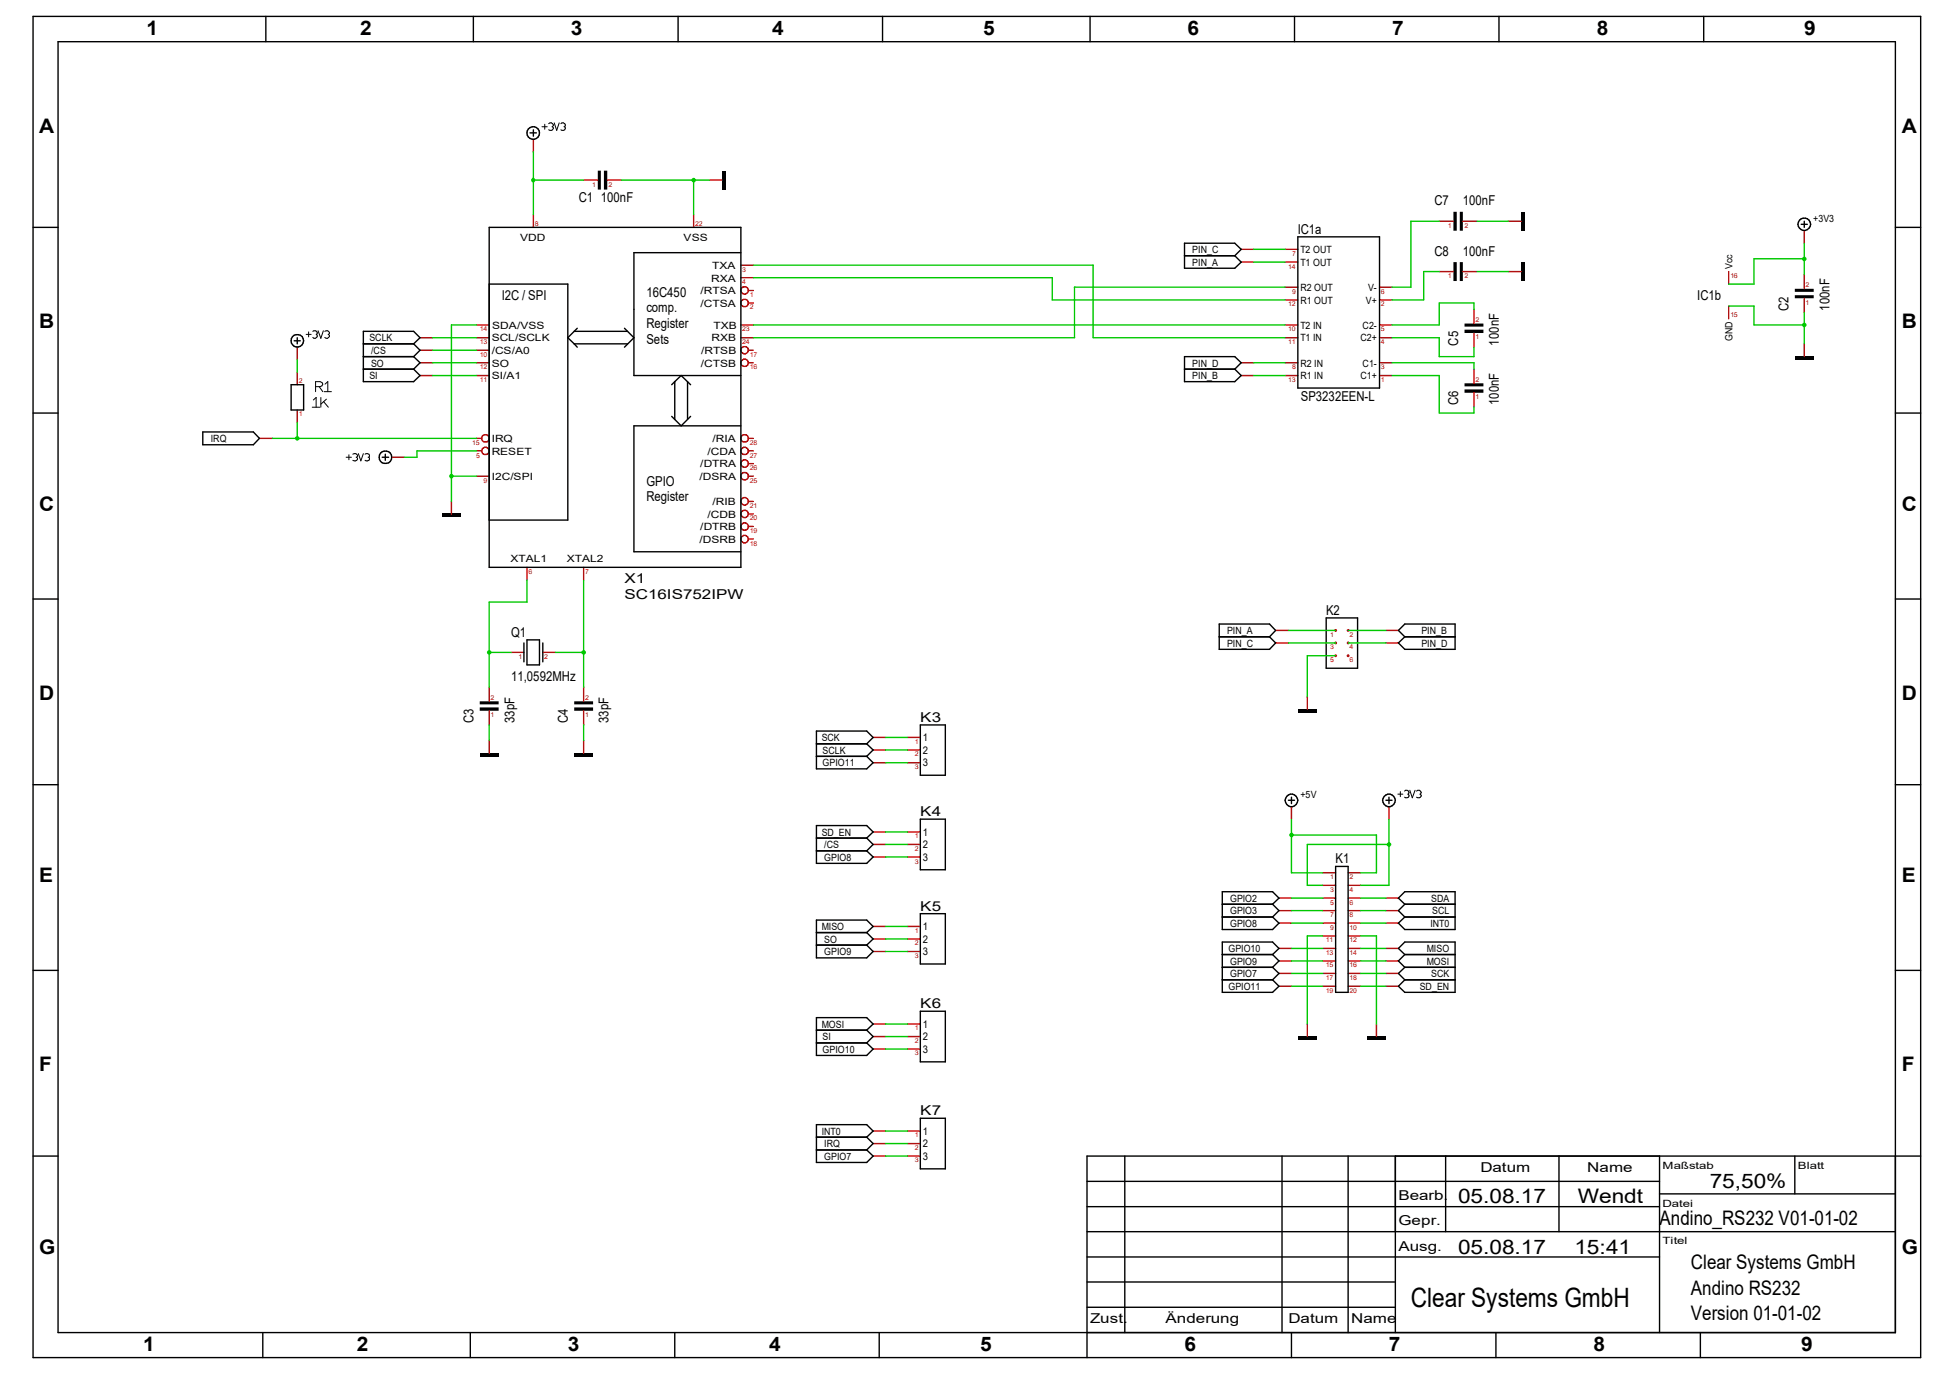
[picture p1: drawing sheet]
<svg xmlns="http://www.w3.org/2000/svg" width="297mm" height="210mm" viewBox="0 0 297 210" stroke-linecap="round" stroke-linejoin="round" font-family="sans-serif">
<g fill="none" stroke="#c80000" stroke-width=".21">
<path d="M133.1 112.3h1.9M133.1 114.2h1.9M133.1 116.2h1.9M138.3 112.3h2M138.3 114.2h2M138.3 116.2h2M133.1 126.7h1.9M133.1 128.6h1.9M133.1 130.5h1.9M138.3 126.7h2M138.3 128.6h2M138.3 130.5h2"/>
<path d="M133.1 156h1.9M133.1 141.1h1.9M133.1 143h1.9M133.1 157.9h1.9M133.1 159.8h1.9M133.1 144.9h1.9M138.3 156h2M138.3 141.1h2M138.3 143h2M138.3 157.9h2M138.3 159.8h2M138.3 144.9h2"/>
<path d="M133.1 172.3h1.9M133.1 174.2h1.9M133.1 176.1h1.9M138.3 172.3h2M138.3 174.2h2M138.3 176.1h2"/>
</g>
<g fill="none" stroke="#000001" stroke-width=".21">
<path d="M124.4 113.3h7.7M124.4 115.2h7.7M132.1 113.3l1-1-1-1h-7.7v5.8h7.7l1-.9-1-1M132.1 113.3l1 .9-1 1M140.3 110.4h3.8v7.7h-3.8zM124.4 127.6h7.7M124.4 129.6h7.7M132.1 127.6l1-.9-1-1h-7.7v5.8h7.7l1-1-1-.9M132.1 127.6l1 1-1 1M140.3 124.8h3.8v7.7h-3.8zM140.3 139.1h3.8v7.7h-3.8zM124.4 156.9h7.7"/>
<path d="M124.4 142h7.7M124.4 143.9h7.7M124.4 158.8h7.7M132.1 142l1-.9-1-1h-7.7v5.8h7.7l1-1-1-1M132.1 156.9l1-.9-1-1h-7.7v5.7h7.7l1-.9-1-1M132.1 142l1 1-1 .9M132.1 156.9l1 1-1 .9M140.3 154h3.8v7.7h-3.8zM124.4 173.2h7.7M124.4 175.1h7.7M132.1 173.2l1-.9-1-1h-7.7v5.7h7.7l1-.9-1-1M132.1 173.2l1 1-1 .9"/>
<path d="M140.3 170.3h3.8v7.7h-3.8z"/>
</g>
<path d="M273.5 44h2.9v.4h-2.9zM273.5 45h2.9v.4h-2.9z" fill-rule="evenodd" fill="#000001"/>
<g fill="none" stroke="#c80000" stroke-width=".21">
<path d="M189.1 38h2M189.1 39.9h2M64 57.2h1.9M64 55.2h1.9M64 51.4h1.9M189.1 57.2h2M189.1 55.2h2M275 41.8v2.2M275 45.4v2.2M39.5 66.8h2M194.4 97.9h1.9M194.4 96h1.9"/>
<path d="M211.2 97.9h1.9M211.2 96h1.9"/>
</g>
<path d="M180.5 37h7.7l.9 1-.9 .9 .9 1-.9 1h-7.7zM180.5 38.9h7.7M55.4 56.2h7.6M55.4 54.3h7.6l1 .9-1 1 1 1-1 .9h-7.6zM55.4 50.5h7.6l1 .9-1 1h-7.6zM180.5 54.3h7.7l.9 .9-.9 1 .9 1-.9 .9h-7.7zM180.5 56.2h7.7M30.9 65.8h7.7l.9 1-.9 .9h-7.7zM185.8 95h7.7l.9 1-.9 1 .9 .9-.9 1h-7.7zM185.8 97h7.7M213.1 96l1-1h7.6v3.9h-7.6l-1-1 1-.9zM214.1 97h7.6" fill="none" stroke="#000001" stroke-width=".21"/>
<path d="M273.5 54.3h2.9v.5h-2.9z" fill-rule="evenodd" fill="#000001"/>
<path d="M275 52.4v1.9" fill="none" stroke="#c80000" stroke-width=".21"/>
<path d="M231.8 39.9h.5v2.9h-.5z" fill-rule="evenodd" fill="#000001"/>
<path d="M229.9 41.4h1.9" fill="none" stroke="#c80000" stroke-width=".21"/>
<path d="M231.8 32.3h.5v2.8h-.5z" fill-rule="evenodd" fill="#000001"/>
<path d="M229.9 33.7h1.9M275 35.1v1.9" fill="none" stroke="#c80000" stroke-width=".21"/>
<g fill="none" stroke="#000001" stroke-width=".21">
<path d="M274.5 34.2h.9M275 33.7v.9"/>
<circle cx="275" cy="34.2" r=".95"/>
</g>
<path d="M222.5 39.9h.4v2.9h-.4zM221.5 39.9h.5v2.9h-.5z" fill-rule="evenodd" fill="#000001"/>
<path d="M219.3 41.4h2.2M222.9 41.4h2.2" fill="none" stroke="#c80000" stroke-width=".21"/>
<path d="M222.5 32.3h.4v2.8h-.4zM221.5 32.3h.5v2.8h-.5z" fill-rule="evenodd" fill="#000001"/>
<path d="M219.3 33.7h2.2M222.9 33.7h2.2" fill="none" stroke="#c80000" stroke-width=".21"/>
<path d="M223.2 49.3h2.9v.4h-2.9zM223.2 50.2h2.9v.5h-2.9z" fill-rule="evenodd" fill="#000001"/>
<path d="M224.6 47.1v2.2M224.6 50.7v2.2" fill="none" stroke="#c80000" stroke-width=".21"/>
<path d="M223.2 58.4h2.9v.4h-2.9zM223.2 59.3h2.9v.5h-2.9z" fill-rule="evenodd" fill="#000001"/>
<g fill="none" stroke="#c80000" stroke-width=".21">
<path d="M195.8 39.9h2M195.8 38h2M195.8 57.2h2M195.8 45.7h2M195.8 51.4h2M195.8 49.5h2M195.8 43.7h2M195.8 55.2h2M210.2 57.2h1.9M210.2 45.7h1.9M210.2 51.4h1.9M210.2 49.5h1.9"/>
<path d="M210.2 43.7h1.9M210.2 55.2h1.9M224.6 56.2v2.2M224.6 59.8v2.2M263.4 41.4v1.9M263.4 46.6v2"/>
</g>
<path d="M197.8 36.1h12.4v23h-12.4z" fill="none" stroke="#000001" stroke-width=".21"/>
<path d="M92 26h.5v2.9h-.5zM91.1 26h.5v2.9h-.5z" fill-rule="evenodd" fill="#000001"/>
<path d="M88.9 27.4h2.2M92.5 27.4h2.2" fill="none" stroke="#c80000" stroke-width=".21"/>
<path d="M110 26h.5v2.9h-.5z" fill-rule="evenodd" fill="#000001"/>
<path d="M81.3 21.2v1.9M108.1 27.4h1.9M45.3 56.7v1.9M64 53.3h1.9M45.3 62.4v1.9M59.7 69.6h1.9" fill="none" stroke="#c80000" stroke-width=".21"/>
<g fill="none" stroke="#000001" stroke-width=".15">
<path d="M82.6 19.3h.8M83 18.9v.8M83.6 18.8a.42 .42 0 0 1 .7 .2l-.1 .3M84.1 19.3h.1M84.2 19.3l.1 .3a.45 .45 0 0 1-.7 .2M84.5 18.7l.3 1.2 .4-1.2M85.5 18.8l.1-.1 .5 .1v.2v.3M85.9 19.3h.2M86.1 19.3v.3a.42 .42 0 0 1-.6 .2M48.1 58.9h.7l.3-.1 .1-.3-.1-.2-.3-.2h-.7v1.5M48.6 58.9l.6 .7M49.4 59.6h1.1"/>
<path d="M49.5 58.5l.5-.4v1.5M47.6 62h1.1M47.8 60.9l.4-.4v1.5M48.9 60.5v1.5M49.3 61.2l.7 .8M49.7 60.8l-.8 .8M52.7 69.6h.9M53.2 69.3v.7M53.8 69.2a.44 .44 0 0 1 .4-.1 .44 .44 0 0 1 .3 .4l-.1 .1M54.3 69.6h.1M54.4 69.6l.1 .2a.42 .42 0 0 1-.3 .4 .42 .42 0 0 1-.4-.1M54.6 69.1l.4 1.1 .4-1.1"/>
<path d="M55.6 69.2a.41 .41 0 0 1 .5-.1 .41 .41 0 0 1 .2 .4l-.1 .1M56.1 69.6h.1M56.2 69.6l.1 .3a.44 .44 0 0 1-.7 .2"/>
</g>
<g fill="none" stroke="#000001" stroke-width=".21">
<path d="M81.3 19.8v.9M80.8 20.2h.9M44.4 58.6h1.9v3.8h-1.9zM55.4 52.4h7.6l1 .9-1 1h-7.6zM58.3 69.6h.9M58.7 69.2v.9"/>
<circle cx="81.3" cy="20.3" r=".96"/>
<circle cx="58.7" cy="69.6" r=".97"/>
</g>
<path d="M67.4 78.3h2.8v.4h-2.8z" fill-rule="evenodd" fill="#000001"/>
<path d="M68.8 76.4v1.9" fill="none" stroke="#c80000" stroke-width=".21"/>
<path d="M87.5 114.7h2.9v.5h-2.9z" fill-rule="evenodd" fill="#000001"/>
<path d="M88.9 112.8v1.9" fill="none" stroke="#c80000" stroke-width=".21"/>
<path d="M73.1 114.7h2.9v.5h-2.9z" fill-rule="evenodd" fill="#000001"/>
<path d="M74.5 112.8v1.9" fill="none" stroke="#c80000" stroke-width=".21"/>
<path d="M87.5 106.8h2.9v.5h-2.9zM87.5 107.7h2.9v.5h-2.9z" fill-rule="evenodd" fill="#000001"/>
<path d="M88.9 104.6v2.2M88.9 108.2v2.2" fill="none" stroke="#c80000" stroke-width=".21"/>
<path d="M73.1 106.8h2.9v.5h-2.9zM73.1 107.7h2.9v.5h-2.9z" fill-rule="evenodd" fill="#000001"/>
<g fill="none" stroke="#c80000" stroke-width=".21">
<path d="M81.3 32.7v1.9M105.7 32.7v1.9M72.6 49.5h1.9M72.6 55.2h1.9M72.6 53.3h1.9M72.6 51.4h1.9M72.6 57.2h1.9M112.9 49.5h1.9M112.9 51.4h1.9M112.9 42.3h1.9M112.9 40.4h1.9M114 44.2h.8"/>
<path d="M114 55.2h.8M114 53.3h.8M114 46.1h.8M72.6 72.5h1.9M72.6 68.7h.8M72.6 66.8h.8M114 72.5h.8M114 70.6h.8M114 68.7h.8M114 66.8h.8M114 78.3h.8M114 76.4h.8"/>
<path d="M77.9 99.4h1.9M80.3 86.4v1.9M82.7 99.4h1.9M88.9 86.4v1.9M114 82.1h.8M114 80.2h.8M74.5 104.6v2.2M74.5 108.2v2.2"/>
<circle cx="113.5" cy="46.1" r=".58"/>
<circle cx="113.5" cy="44.2" r=".56"/>
<circle cx="113.5" cy="55.3" r=".56"/>
<circle cx="113.5" cy="53.3" r=".56"/>
<circle cx="74" cy="68.7" r=".56"/>
<circle cx="74" cy="66.8" r=".58"/>
<circle cx="113.5" cy="66.8" r=".58"/>
<circle cx="113.5" cy="72.5" r=".58"/>
<circle cx="113.5" cy="70.6" r=".56"/>
<circle cx="113.5" cy="78.3" r=".56"/>
<circle cx="113.5" cy="76.3" r=".56"/>
<circle cx="113.5" cy="68.7" r=".56"/>
<circle cx="113.5" cy="80.2" r=".56"/>
<circle cx="113.5" cy="82.1" r=".56"/>
</g>
<g fill="none" stroke="#000001" stroke-width=".21">
<path d="M74.5 34.6h38.4v51.8h-38.4zM112.9 38.5h-16.3v18.7h16.3M74.5 43.3h12v35.9h-12M87.5 52.4l.5 .5M87.5 50.5h8.1M87.5 52.4h8.1M88 50l-1.5 1.4 1 1M95.2 50l1.4 1.4-1.4 1.5M102.8 58.1l1-.9 1.4 1.4M102.8 58.1l-.4 .5M102.8 58.1v5.8M104.8 58.1v5.8"/>
<path d="M102.4 63.4l1.4 1.5 1.4-1.5M112.9 64.9h-16.3v19.1h16.3M79.8 97.9v2.9M80.3 97.5h1.9v3.8h-1.9zM82.7 97.9v2.9"/>
</g>
<path d="M197.8 108h2.9v.5h-2.9z" fill-rule="evenodd" fill="#000001"/>
<g fill="none" stroke="#c80000" stroke-width=".21">
<path d="M45.3 52.9v1.9M199.2 106.1v1.9M194.9 138.7h1.9M194.9 136.8h1.9M211.2 138.7h1.9M211.2 136.8h1.9M194.9 148.3h1.9M194.9 140.6h1.9M194.9 150.2h1.9M194.9 144.4h1.9M194.9 146.3h1.9M211.2 148.3h1.9"/>
<path d="M211.2 140.6h1.9M211.2 150.2h1.9M211.2 144.4h1.9M211.2 146.3h1.9"/>
</g>
<path d="M46.7 50.9h.7M47 50.5v.8M47.7 50.5a.41 .41 0 0 1 .4-.1 .41 .41 0 0 1 .2 .4v.1M48.2 50.9h.1M48.3 50.9v.2v.3l-.3 .1-.3-.1M48.5 50.4l.4 1.1 .4-1.1M49.5 50.5a.44 .44 0 0 1 .4-.1 .44 .44 0 0 1 .3 .4l-.1 .1M50 50.9h.1M50.1 50.9l.1 .2a.43 .43 0 0 1-.3 .4 .43 .43 0 0 1-.4-.1" fill="none" stroke="#000001" stroke-width=".15"/>
<g fill="none" stroke="#000001" stroke-width=".21">
<path d="M44.8 51.9h1M45.3 51.4v1M186.3 139.7h7.6M186.3 137.7h7.6M193.9 137.7l1-.9-1-1h-7.6v5.8h7.6l1-1-1-.9M193.9 137.7l1 1-1 1M214.1 139.7h7.6M214.1 137.7l-1-.9 1-1h7.6v5.8h-7.6l-1-1 1-.9M214.1 137.7h7.6M214.1 137.7l-1 1 1 1M186.3 147.3h7.6M186.3 149.2h7.6"/>
<path d="M186.3 145.4h7.6M193.9 147.3l1 1-1 .9M193.9 145.4l1-1-1-.9h-7.6v7.6h7.6l1-.9-1-1M193.9 145.4l1 .9-1 1M214.1 147.3h7.6M214.1 149.2h7.6M214.1 145.4l-1-1 1-.9h7.6v7.6h-7.6l-1-.9 1-1M214.1 145.4h7.6M214.1 147.3l-1 1 1 .9M214.1 145.4l-1 .9 1 1"/>
<circle cx="45.3" cy="51.9" r=".95"/>
</g>
<path d="M208.3 157.9h2.9v.4h-2.9z" fill-rule="evenodd" fill="#000001"/>
<path d="M209.8 156v1.9" fill="none" stroke="#c80000" stroke-width=".21"/>
<path d="M197.8 157.9h2.9v.4h-2.9z" fill-rule="evenodd" fill="#000001"/>
<g fill="none" stroke="#c80000" stroke-width=".21">
<path d="M196.8 122.9v1.9M201.6 132.9h1.9M201.6 138.7h1.9M201.6 136.8h1.9M201.6 134.8h1.9M205.4 132.9h1.9M205.4 138.7h1.9M205.4 136.8h1.9M205.4 134.8h1.9M211.7 122.9v1.9M199.2 156v1.9M201.6 150.2h1.9"/>
<path d="M201.6 148.3h1.9M201.6 146.3h1.9M201.6 144.4h1.9M201.6 142.5h1.9M201.6 140.6h1.9M205.4 150.2h1.9M205.4 148.3h1.9M205.4 146.3h1.9M205.4 144.4h1.9M205.4 142.5h1.9M205.4 140.6h1.9"/>
</g>
<g fill="none" stroke="#000001" stroke-width=".21">
<path d="M196.3 121.9h1M196.8 121.4v1M203.5 132h1.9v19.1h-1.9zM211.2 121.9h.9M211.7 121.4v1"/>
<circle cx="196.8" cy="121.9" r=".95"/>
<circle cx="211.7" cy="121.9" r=".95"/>
</g>
<path d="M213 120.9h.8M213.4 120.6v.7M214 120.5l.2-.1 .4 .1 .1 .1-.1 .3M214.5 120.9h.1M214.6 120.9l.1 .3a.44 .44 0 0 1-.7 .2M214.8 120.4l.4 1.1 .4-1.1M215.9 120.5a.42 .42 0 0 1 .7 .1l-.1 .3M216.4 120.9h.1M216.5 120.9l.1 .2a.42 .42 0 0 1-.3 .4 .42 .42 0 0 1-.4-.1" fill="none" stroke="#000001" stroke-width=".15"/>
<g fill="#c80000">
<circle cx="203.5" cy="96" r=".22"/>
<circle cx="205.4" cy="99.9" r=".22"/>
<circle cx="203.5" cy="99.9" r=".22"/>
<circle cx="205.4" cy="97.9" r=".22"/>
<circle cx="203.5" cy="97.9" r=".22"/>
<circle cx="205.4" cy="96" r=".22"/>
</g>
<g fill="none" stroke="#000001" stroke-width=".21">
<path d="M5 2.5h287.7v204.3h-287.7zM8.8 6.3h280v196.6h-280zM40.5 2.5v3.8M72.1 2.5v3.8M103.3 2.5v3.8M134.5 2.5v3.8M166.1 2.5v3.8M197.3 2.5v3.8M228.4 2.5v3.8M259.6 2.5v3.8M5 34.6h3.8M288.8 34.6h3.9"/>
<path d="M5 62.9h3.8M288.8 62.9h3.9M5 91.2h3.8M202.1 94.1h4.8v7.7h-4.8zM288.8 91.2h3.9M5 119.5h3.8M288.8 119.5h3.9M5 147.8h3.8M288.8 147.8h3.9M5 176.1h3.8M165.7 179.9h87.2M171.4 176.1v26.8"/>
<path d="M195.4 176.1v26.8M205.4 176.1v26.8M212.6 176.1v26.8M220.3 176.1v11.5M237.6 176.1v11.5M252.9 176.1v26.8M273.5 176.1v5.7M292.7 176.1h-127v30.7M165.7 191.4h87.2M165.7 187.6h123.1M165.7 183.8h87.2M165.7 199.1h46.9"/>
<path d="M165.7 195.2h46.9M252.9 181.8h35.9M40 202.9v3.9M71.7 202.9v3.9M102.8 202.9v3.9M134 202.9v3.9M196.8 202.9v3.9M228 202.9v3.9M259.1 202.9v3.9"/>
</g>
<path d="M65.9 51.4h6.7M65.9 53.3h6.7M65.9 55.2h6.7M65.9 57.2h6.7M45.3 64.3v2.5h-3.8M135 114.2h3.3M135 128.6h3.3M135 143h3.3M135 157.9h3.3M135 174.2h3.3" fill="none" stroke="#00c800" stroke-width=".21"/>
<circle cx="45.3" cy="66.8" r=".35" fill="#00c800"/>
<g fill="none" stroke="#00c800" stroke-width=".21">
<path d="M191.1 38h4.7M191.1 39.9h4.7M219.3 33.7h-4.3v10h-2.9M114.8 40.4h51.8v11h29.2M114.8 42.3h45.6v3.4h35.4M114.8 49.5h81M191.1 55.2h4.7M191.1 57.2h4.7M195.8 43.7h-32.1v7.7h-48.9M212.1 51.4h7.2v2.9h5.3v-1.4M212.1 55.2h12.5v1M212.1 57.2h7.2v5.7h5.3v-.9"/>
<path d="M219.3 41.4h-2.3v4.3h-4.9M224.6 47.1v-1h-5.3v3.4h-7.2M45.3 66.8h27.3M88.9 88.3v11.1M196.3 97.9h7.2M196.3 96h7.2M205.4 97.9h5.8M205.4 96h5.8"/>
</g>
<circle cx="88.9" cy="99.4" r=".35" fill="#00c800"/>
<g fill="none" stroke="#00c800" stroke-width=".21">
<path d="M84.6 99.4h4.3v5.2M135 112.3h3.3M135 116.2h3.3M135 126.7h3.3M135 130.5h3.3M196.8 136.8h4.8M196.8 138.7h4.8M207.3 136.8h3.9M207.3 138.7h3.9M209.8 127.2v5.7h-2.5M135 141.1h3.3M135 156h3.3"/>
<path d="M135 159.8h3.3M135 144.9h3.3M196.8 140.6h4.8M196.8 150.2h4.8M196.8 148.3h4.8M196.8 144.4h4.8M196.8 146.3h4.8M207.3 140.6h3.9M207.3 150.2h3.9M207.3 148.3h3.9M207.3 144.4h3.9M207.3 146.3h3.9"/>
<path d="M135 172.3h3.3M135 176.1h3.3"/>
</g>
<circle cx="196.8" cy="127.2" r=".35" fill="#00c800"/>
<path d="M275 37v4.8M263.4 43.3h3.9M196.8 124.8v8.1h4.8M196.8 127.2h13" fill="none" stroke="#00c800" stroke-width=".21"/>
<circle cx="275" cy="39.4" r=".35" fill="#00c800"/>
<path d="M275 39.4h-7.7v3.9" fill="none" stroke="#00c800" stroke-width=".21"/>
<circle cx="81.2" cy="27.4" r=".34" fill="#00c800"/>
<path d="M81.3 23.1v9.6M81.3 27.4h7.6M45.3 54.8v1.9M72.6 68.7h-9.1v.9h-1.9M199.2 128.6v6.2h2.4" fill="none" stroke="#00c800" stroke-width=".21"/>
<circle cx="211.7" cy="128.6" r=".35" fill="#00c800"/>
<path d="M199.2 128.6h12.5M211.7 124.8v10h-4.4" fill="none" stroke="#00c800" stroke-width=".21"/>
<circle cx="68.8" cy="72.5" r=".35" fill="#00c800"/>
<path d="M72.6 49.5h-3.8v23M263.4 46.6h3.9v2.9" fill="none" stroke="#00c800" stroke-width=".21"/>
<circle cx="275" cy="49.5" r=".35" fill="#00c800"/>
<path d="M225.1 33.7h4.8M225.1 41.4h4.8M267.3 49.5h7.7M275 47.6v4.8M203.5 99.9h-4.3v6.2" fill="none" stroke="#00c800" stroke-width=".21"/>
<circle cx="105.7" cy="27.4" r=".35" fill="#00c800"/>
<path d="M94.7 27.4h13.4M105.7 27.4v5.3M72.6 72.5h-3.8v3.9M80.3 88.3v3.4h-5.8v7.7M74.5 110.4v2.4M88.9 110.4v2.4M201.6 142.5h-2.4v13.5M207.3 142.5h2.5v13.5" fill="none" stroke="#00c800" stroke-width=".21"/>
<circle cx="74.5" cy="99.4" r=".35" fill="#00c800"/>
<path d="M77.9 99.4h-3.4v5.2" fill="none" stroke="#00c800" stroke-width=".21"/>
<text font-size="4.1" fill="#000001" x="215" y="199.1">Clear Systems GmbH</text>
<g font-size="3" fill="#000001">
<text x="22.3" y="5.4">1</text>
<text x="54.9" y="5.4">2</text>
<text x="87" y="5.4">3</text>
<text x="117.7" y="5.4">4</text>
<text x="149.8" y="5.4">5</text>
<text x="181" y="5.4">6</text>
<text x="212.1" y="5.4">7</text>
<text x="243.3" y="5.4">8</text>
<text x="275" y="5.4">9</text>
<text x="6" y="20.2">A</text>
<text x="289.8" y="20.2">A</text>
<text x="6" y="50">B</text>
<text x="289.8" y="50">B</text>
<text x="6" y="77.8">C</text>
<text x="289.8" y="77.8">C</text>
<text x="6" y="106.6">D</text>
<text x="289.8" y="106.6">D</text>
<text x="6" y="134.4">E</text>
<text x="289.8" y="134.4">E</text>
<text x="6" y="163.2">F</text>
<text x="289.8" y="163.2">F</text>
<text x="222.2" y="183.3">05.08.17</text>
<text x="240.5" y="183.3">Wendt</text>
<text x="260.6" y="180.9">75,50%</text>
<text x="6" y="190.9">G</text>
<text x="222.2" y="190.9">05.08.17</text>
<text x="239.9" y="190.9">15:41</text>
<text x="252.9" y="186.6">Andino_RS232 V01-01-02</text>
<text x="289.8" y="190.9">G</text>
<text x="257.7" y="197.2">Andino RS232</text>
<text x="257.7" y="193.3">Clear Systems GmbH</text>
<text x="257.7" y="201">Version 01-01-02</text>
<text x="21.8" y="205.8">1</text>
<text x="54.4" y="205.8">2</text>
<text x="86.5" y="205.8">3</text>
<text x="117.2" y="205.8">4</text>
<text x="149.4" y="205.8">5</text>
<text x="180.5" y="205.8">6</text>
<text x="211.7" y="205.8">7</text>
<text x="242.8" y="205.8">8</text>
<text x="274.5" y="205.8">9</text>
</g>
<g font-size="2.1" fill="#000001">
<text x="88.2" y="30.8">C1</text>
<text x="91.6" y="30.8">100nF</text>
<text x="197.8" y="35.6">IC1a</text>
<text x="218.6" y="31.3">C7</text>
<text x="222.9" y="31.3">100nF</text>
<text x="218.6" y="38.9">C8</text>
<text x="222.9" y="38.9">100nF</text>
<text x="76.5" y="45.7">I2C / SPI</text>
<text x="98.5" y="47.6">comp.</text>
<text x="98.5" y="45.2">16C450</text>
<text x="258.7" y="45.7">IC1b</text>
<text x="272.5" y="47.3" transform="rotate(-90 272.5 47.3)">C2</text>
<text x="278.8" y="47.3" transform="rotate(-90 278.8 47.3)">100nF</text>
<text x="98.5" y="52.4">Sets</text>
<text x="98.5" y="50">Register</text>
<text x="222.2" y="52.6" transform="rotate(-90 222.2 52.6)">C5</text>
<text x="228.4" y="52.6" transform="rotate(-90 228.4 52.6)">100nF</text>
<text x="198.2" y="61">SP3232EEN-L</text>
<text x="222.2" y="61.7" transform="rotate(-90 222.2 61.7)">C6</text>
<text x="228.4" y="61.7" transform="rotate(-90 228.4 61.7)">100nF</text>
<text x="98.5" y="76.4">Register</text>
<text x="98.5" y="74">GPIO</text>
<text x="95.2" y="88.8">X1</text>
<text x="95.2" y="91.2">SC16IS752IPW</text>
<text x="202.1" y="93.6">K2</text>
<text x="77.9" y="97">Q1</text>
<text x="77.9" y="103.7">11,0592MHz</text>
<text x="72.1" y="110.1" transform="rotate(-90 72.1 110.1)">C3</text>
<text x="78.4" y="110.1" transform="rotate(-90 78.4 110.1)">33pF</text>
<text x="86.5" y="110.1" transform="rotate(-90 86.5 110.1)">C4</text>
<text x="92.8" y="110.1" transform="rotate(-90 92.8 110.1)">33pF</text>
<text x="140.2" y="109.9">K3</text>
<text x="140.2" y="124.3">K4</text>
<text x="203.5" y="131.5">K1</text>
<text x="140.2" y="138.7">K5</text>
<text x="140.2" y="153.5">K6</text>
<text x="140.2" y="169.8">K7</text>
<text x="225.6" y="178.5">Datum</text>
<text x="241.9" y="178.5">Name</text>
<text x="213.1" y="182.8">Bearb.</text>
<text x="213.1" y="190.5">Ausg.</text>
<text x="213.1" y="186.6">Gepr.</text>
<text x="166.1" y="201.5">Zust.</text>
<text x="177.6" y="201.5">Änderung</text>
<text x="196.3" y="201.5">Datum</text>
<text x="205.9" y="201.5">Name</text>
</g>
<g font-size="1.6" fill="#000001">
<text x="140.6" y="112.9">1</text>
<text x="140.6" y="114.8">2</text>
<text x="140.6" y="116.7">3</text>
<text x="140.6" y="129.2">2</text>
<text x="140.6" y="127.3">1</text>
<text x="140.6" y="131.1">3</text>
<text x="140.6" y="143.6">2</text>
<text x="140.6" y="141.6">1</text>
<text x="140.6" y="145.5">3</text>
<text x="140.6" y="158.4">2</text>
<text x="140.6" y="156.5">1</text>
<text x="140.6" y="160.4">3</text>
<text x="140.6" y="172.8">1</text>
<text x="140.6" y="174.7">2</text>
<text x="140.6" y="176.7">3</text>
</g>
<g font-size="1.5" fill="#000001">
<text x="276.3" y="33.8">+3V3</text>
<text x="79.3" y="36.7">VDD</text>
<text x="104.2" y="36.7">VSS</text>
<text x="108.5" y="40.9">TXA</text>
<text x="181.7" y="38.6">PIN_C</text>
<text x="181.7" y="40.5">PIN_A</text>
<text x="198.2" y="40.5">T1 OUT</text>
<text x="198.2" y="38.6">T2 OUT</text>
<text x="264" y="41" transform="rotate(-90 264 41)">Vcc</text>
<text x="106.8" y="44.8">/RTSA</text>
<text x="106.8" y="46.7">/CTSA</text>
<text x="108.4" y="42.9">RXA</text>
<text x="198.2" y="46.2">R1 OUT</text>
<text x="198.2" y="44.3">R2 OUT</text>
<text x="208.2" y="46.2">V+</text>
<text x="208.5" y="44.3">V-</text>
<text x="56.3" y="52">SCLK</text>
<text x="56.6" y="53.9">/CS</text>
<text x="74.9" y="52">SCL/SCLK</text>
<text x="74.9" y="53.9">/CS/A0</text>
<text x="75" y="50.1">SDA/VSS</text>
<text x="106.9" y="53.9">/RTSB</text>
<text x="108.4" y="52">RXB</text>
<text x="108.8" y="50.1">TXB</text>
<text x="198.2" y="52">T1 IN</text>
<text x="198.2" y="50.1">T2 IN</text>
<text x="207.3" y="52">C2+</text>
<text x="207.6" y="50.1">C2-</text>
<text x="264" y="51.9" transform="rotate(-90 264 51.9)">GND</text>
<text x="56.3" y="57.7">SI</text>
<text x="56.6" y="55.8">SO</text>
<text x="74.9" y="55.8">SO</text>
<text x="74.9" y="57.7">SI/A1</text>
<text x="106.8" y="55.8">/CTSB</text>
<text x="181.7" y="57.7">PIN_B</text>
<text x="181.7" y="55.8">PIN_D</text>
<text x="198.2" y="57.7">R1 IN</text>
<text x="198.2" y="55.8">R2 IN</text>
<text x="207.3" y="57.7">C1+</text>
<text x="207.6" y="55.8">C1-</text>
<text x="32.1" y="67.3">IRQ</text>
<text x="74.9" y="67.3">IRQ</text>
<text x="74.9" y="69.3">RESET</text>
<text x="106.7" y="71.2">/DTRA</text>
<text x="107.8" y="69.3">/CDA</text>
<text x="108.6" y="67.3">/RIA</text>
<text x="74.9" y="73.1">I2C/SPI</text>
<text x="106.6" y="73.1">/DSRA</text>
<text x="108.6" y="76.9">/RIB</text>
<text x="106.6" y="82.7">/DSRB</text>
<text x="106.7" y="80.8">/DTRB</text>
<text x="107.8" y="78.8">/CDB</text>
<text x="77.8" y="85.6">XTAL1</text>
<text x="86.4" y="85.6">XTAL2</text>
<text x="187" y="98.5">PIN_C</text>
<text x="187" y="96.6">PIN_A</text>
<text x="216.6" y="98.5">PIN_D</text>
<text x="216.6" y="96.6">PIN_B</text>
<text x="125.2" y="112.9">SCK</text>
<text x="125.4" y="114.8">SCLK</text>
<text x="125.4" y="116.7">GPIO11</text>
<text x="198.2" y="121.5">+5V</text>
<text x="125.2" y="127.3">SD_EN</text>
<text x="125.6" y="129.2">/CS</text>
<text x="125.6" y="131.1">GPIO8</text>
<text x="187.5" y="137.3">GPIO2</text>
<text x="218.1" y="137.3">SDA</text>
<text x="125.2" y="141.6">MISO</text>
<text x="125.6" y="143.6">SO</text>
<text x="187.5" y="141.2">GPIO8</text>
<text x="187.5" y="139.2">GPIO3</text>
<text x="218" y="141.2">INT0</text>
<text x="218.3" y="139.2">SCL</text>
<text x="125.6" y="145.5">GPIO9</text>
<text x="187.2" y="145">GPIO10</text>
<text x="187.5" y="148.8">GPIO7</text>
<text x="187.5" y="146.9">GPIO9</text>
<text x="217.4" y="146.9">MOSI</text>
<text x="217.4" y="145">MISO</text>
<text x="218.1" y="148.8">SCK</text>
<text x="187.2" y="150.7">GPIO11</text>
<text x="216.4" y="150.7">SD_EN</text>
<text x="125.2" y="156.5">MOSI</text>
<text x="125.4" y="158.4">SI</text>
<text x="125.4" y="160.4">GPIO10</text>
<text x="125.2" y="172.8">INT0</text>
<text x="125.6" y="174.7">IRQ</text>
<text x="125.6" y="176.7">GPIO7</text>
<text x="253.4" y="178">Maßstab</text>
<text x="274" y="178">Blatt</text>
<text x="253.4" y="183.8">Datei</text>
<text x="253.4" y="189.5">Titel</text>
</g>
<g font-size="1" fill="#c80000">
<text x="90.3" y="28.4">1</text>
<text x="92.8" y="28.4">2</text>
<text x="81.5" y="34.4">8</text>
<text x="106" y="34.4">22</text>
<text x="220.6" y="34.7">1</text>
<text x="223.2" y="34.7">2</text>
<text x="113.1" y="41.4">3</text>
<text x="196.3" y="40.9">14</text>
<text x="196.9" y="39">7</text>
<text x="113.1" y="43.3">4</text>
<text x="114.3" y="45.2">1</text>
<text x="114.3" y="47.1">2</text>
<text x="196.3" y="46.7">12</text>
<text x="196.9" y="44.7">9</text>
<text x="210.4" y="44.7">6</text>
<text x="210.4" y="46.7">2</text>
<text x="220.6" y="42.3">1</text>
<text x="223.2" y="42.3">2</text>
<text x="263.7" y="42.3">16</text>
<text x="275.2" y="43.8">2</text>
<text x="275.2" y="46.4">1</text>
<text x="73.1" y="50.5">14</text>
<text x="73.1" y="52.4">13</text>
<text x="113.1" y="50.5">23</text>
<text x="113.1" y="52.4">24</text>
<text x="196.3" y="52.4">11</text>
<text x="196.3" y="50.5">10</text>
<text x="210.4" y="50.5">5</text>
<text x="210.4" y="52.4">4</text>
<text x="224.8" y="49">2</text>
<text x="224.8" y="51.7">1</text>
<text x="263.7" y="48.3">15</text>
<text x="45.6" y="58.4">2</text>
<text x="73.1" y="56.2">12</text>
<text x="73.1" y="58.2">11</text>
<text x="73.1" y="54.3">10</text>
<text x="114.3" y="56.2">16</text>
<text x="114.3" y="54.3">17</text>
<text x="196.3" y="58.2">13</text>
<text x="196.9" y="56.2">8</text>
<text x="210.4" y="56.2">3</text>
<text x="210.4" y="58.2">1</text>
<text x="224.8" y="58.1">2</text>
<text x="45.6" y="63.4">1</text>
<text x="224.8" y="60.8">1</text>
<text x="72" y="67.7">15</text>
<text x="72.6" y="69.7">5</text>
<text x="114.3" y="71.6">26</text>
<text x="114.3" y="69.7">27</text>
<text x="114.3" y="67.7">28</text>
<text x="73.7" y="73.5">9</text>
<text x="114.3" y="73.5">25</text>
<text x="114.3" y="77.3">21</text>
<text x="114.3" y="83.1">18</text>
<text x="114.3" y="81.2">19</text>
<text x="114.3" y="79.2">20</text>
<text x="80.5" y="87.4">6</text>
<text x="89.2" y="87.4">7</text>
<text x="79" y="100.3">1</text>
<text x="82.9" y="100.3">2</text>
<text x="202.7" y="97">1</text>
<text x="202.7" y="100.8">5</text>
<text x="202.7" y="98.9">3</text>
<text x="205.7" y="100.8">6</text>
<text x="205.7" y="98.9">4</text>
<text x="205.7" y="97">2</text>
<text x="74.8" y="106.6">2</text>
<text x="89.2" y="106.6">2</text>
<text x="74.8" y="109.2">1</text>
<text x="89.2" y="109.2">1</text>
<text x="139.4" y="113.3">1</text>
<text x="139.4" y="115.2">2</text>
<text x="139.4" y="117.1">3</text>
<text x="139.4" y="129.6">2</text>
<text x="139.4" y="127.7">1</text>
<text x="139.4" y="131.5">3</text>
<text x="202.7" y="133.9">1</text>
<text x="202.7" y="137.8">5</text>
<text x="202.7" y="135.8">3</text>
<text x="205.7" y="137.8">6</text>
<text x="205.7" y="135.8">4</text>
<text x="205.7" y="133.9">2</text>
<text x="139.4" y="144">2</text>
<text x="139.4" y="142.1">1</text>
<text x="202.1" y="143.5">11</text>
<text x="202.7" y="141.6">9</text>
<text x="202.7" y="139.7">7</text>
<text x="205.7" y="143.5">12</text>
<text x="205.7" y="141.6">10</text>
<text x="205.7" y="139.7">8</text>
<text x="139.4" y="145.9">3</text>
<text x="202.1" y="149.3">17</text>
<text x="202.1" y="147.3">15</text>
<text x="202.1" y="145.4">13</text>
<text x="205.7" y="149.3">18</text>
<text x="205.7" y="147.3">16</text>
<text x="205.7" y="145.4">14</text>
<text x="202.1" y="151.2">19</text>
<text x="205.7" y="151.2">20</text>
<text x="139.4" y="158.8">2</text>
<text x="139.4" y="156.9">1</text>
<text x="139.4" y="160.7">3</text>
<text x="139.4" y="173.2">1</text>
<text x="139.4" y="175.1">2</text>
<text x="139.4" y="177">3</text>
</g>
</svg>
